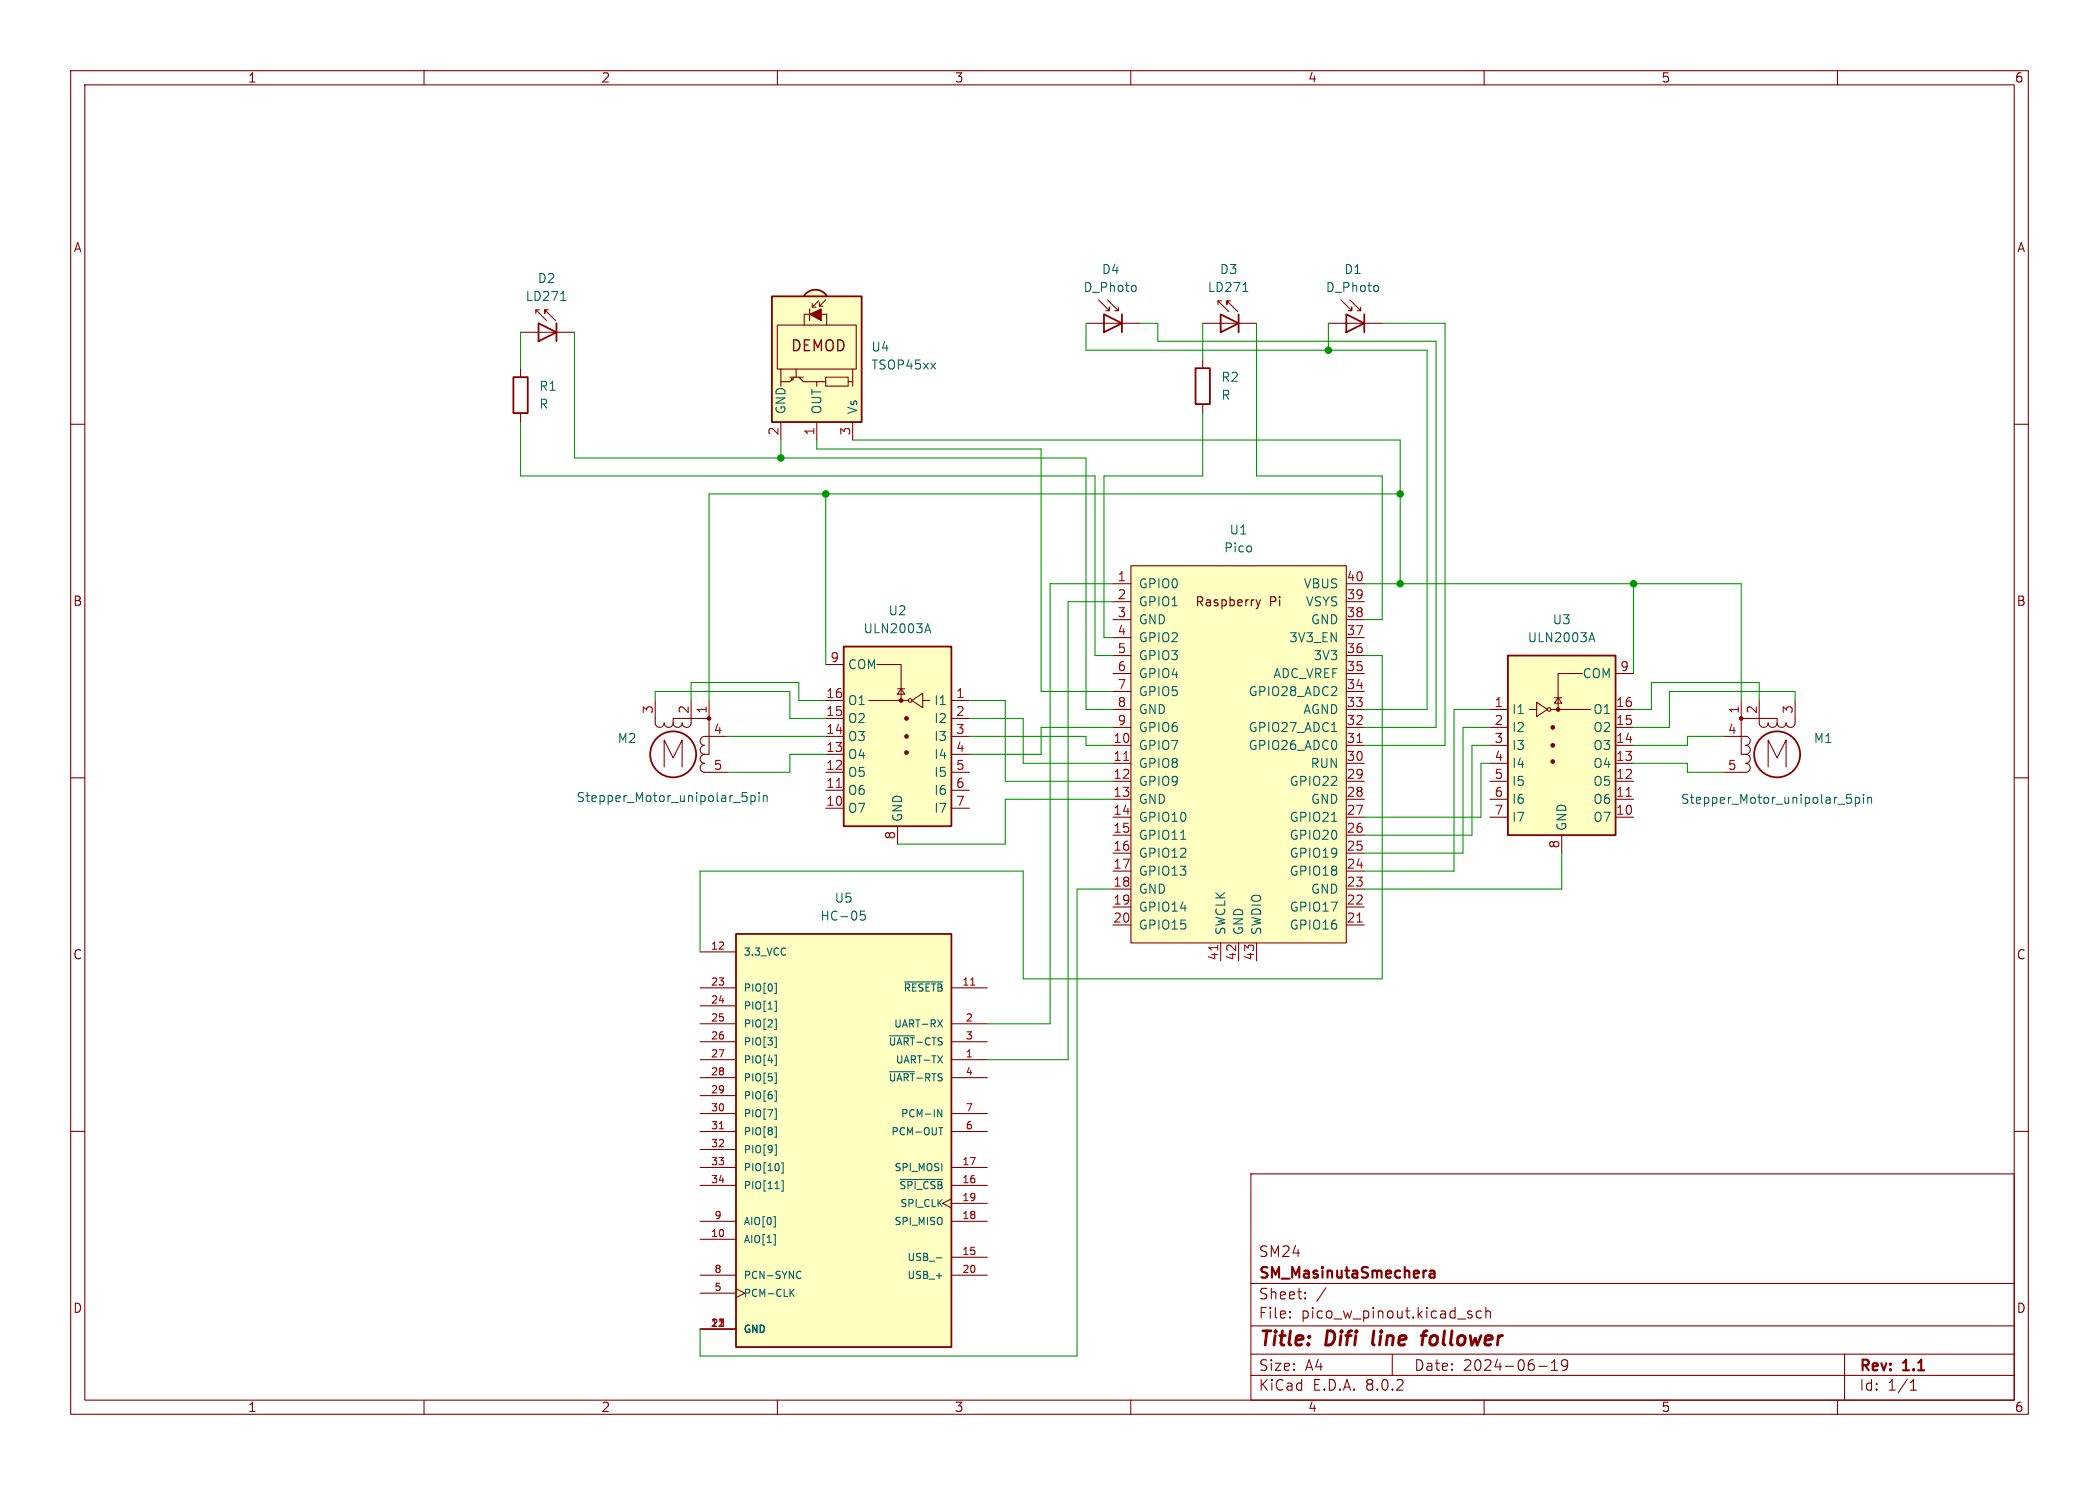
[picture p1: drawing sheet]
<svg xmlns="http://www.w3.org/2000/svg" width="297mm" height="210mm" viewBox="0 0 297 210" stroke-linecap="round" stroke-linejoin="round" font-family="sans-serif">
<g fill="none" stroke="#840000" stroke-width=".15">
<path d="M10 10h277v190h-277zM12 12h273v186h-273zM60 10v2M110 10v2M160 10v2M210 10v2M260 10v2M10 60h2M285 60h2M10 110h2M285 110h2M10 160h2"/>
<path d="M285 160h2M177 166h108v32h-108zM60 198v2M110 198v2M160 198v2M177 194.5h108M177 191.5h108M177 187.5h108M177 181.5h108M182.5 186.3h.1l-.1 .1M182.5 186.3v.1M182.5 185.5v.1"/>
<path d="M182.5 185.5h.1l-.1 .1M184.7 183.6v.1M184.7 183.6h-.1l.1 .1M184.7 182.8v.1M184.7 182.8h-.1l.1 .1M187.6 182.1l-1.3 2M197 191.5v3M207.9 185.9l.3 .1 .1 .2-.2 .2h-.3M207.9 185.4l.3 .1M209.6 185.5l-.4-.1-.3 .3v.4l.1 .2 .2 .1 .4-.1M210 198v2M210.2 185.5a.37 .37 0 0 1 .7 .1v.8"/>
<path d="M210.2 184.9v1.5M217.7 193.2h1.2M219.5 193.8h.9M219.5 192.7l.5-.4v1.5M221.8 192.9l-.3 .3h-.3l-.2-.3v-.3l.1-.2 .4-.1 .2 .1a.99 .99 0 0 1-.3 1.4h-.3M260 198v2M261 191.5v6.5M270.3 196.6h.9M270.3 195.5l.4-.4v1.5"/>
</g>
<path d="M194.4 188.2l-.2 1.7 .1 .2M201.1 188.9h.7M201.9 188.2l-.4 .1-.1 .2-.2 1.7" fill="none" stroke="#840000" stroke-width=".4"/>
<path d="M202.3 179.8l.2-.1 .4 .1 .1 .9M203 180l-.5 .1a.29 .29 0 0 0-.2 .3 .29 .29 0 0 0 .2 .3l.5-.1" fill="none" stroke="#840000" stroke-width=".3"/>
<path d="M114 41.6a1.97 1.97 0 0 1 3 .2l-1.6 1.2-1.6-1.2z" fill="#ffffc2" stroke="#ffffc2" stroke-width=".14"/>
<path d="M109.2 41.9h12.7v17.8h-12.7z" fill="#ffffc2"/>
<path d="M109.2 41.9h12.7v17.8h-12.7zM113.8 41.8a1.97 1.97 0 0 1 3.2 0" fill="none" stroke="#840000" stroke-width=".25"/>
<g fill="none" stroke="#840000" stroke-width=".15">
<path d="M110 46h11.2v6.2h-11.2zM110.5 52.2v1.8M110.5 59.7v2.5M111.8 53.3h1.9M112 53.5v.2h.3M112.4 53.3l-.6 .7h-1.3v.6M112.6 52.2v1.1M113 53.3l.7 .7h1.9v.6M113.8 46v-1.5h3.2v1.5M114.6 43.7v1.6M114.9 42.9v.5M114.9 43.4h.5"/>
<path d="M115.6 54h1.2M115.6 59.7v2.5M115.8 42.5l-.9 .9M116 42.8v.5M116 43.3h.5M116.8 53.3h3.2v1.3h-3.2zM116.8 42.4l-.8 .9M120 54h.6v.6M120.6 52.2v1.8M120.6 59.7v2.5"/>
</g>
<path d="M114.6 44.5l1.6-.8v1.6z" fill="#840000" stroke="#840000" stroke-width=".15"/>
<path d="M131.7 51.3l.7 .9M132.4 51.3l-.7 .9" fill="none" stroke="#006464" stroke-width=".15"/>
<path d="M104.1 132.1h30.5v58.4h-30.5z" fill="#ffffc2"/>
<g fill="none" stroke="#840000" stroke-width=".25">
<path d="M104.1 132.1h30.5v58.4h-30.5z"/>
<circle cx="95.2" cy="106.7" r="3.3"/>
</g>
<g fill="none" stroke="#840000" stroke-width=".15">
<path d="M92.7 99.1v3.1a.64 .64 0 0 0 .6 .7 .64 .64 0 0 0 .7-.7 .64 .64 0 0 0 .6 .7 .64 .64 0 0 0 .6-.7M97.8 99.1v3.1a.64 .64 0 0 1-.6 .7 .64 .64 0 0 1-.7-.7 .64 .64 0 0 1-.6 .7 .64 .64 0 0 1-.7-.7M100.3 99.1v2.5M94 108.5v-3.9l1.2 2.6 1.3-2.6v3.9M99.7 106.7a.64 .64 0 0 0-.6 .6 .64 .64 0 0 0 .6 .7 .63 .63 0 0 0-.6 .6 .63 .63 0 0 0 .6 .6h3.2M100.3 101.6v5.1h-.6M100.3 101.6h-5.1v.6M102.9 104.1h-3.2a.64 .64 0 0 0-.6 .7 .64 .64 0 0 0 .6 .6 .63 .63 0 0 0-.6 .6 .63 .63 0 0 0 .6 .7M99.1 139.7h5M99.1 134.6h5M134.6 139.7h5.1M99.1 149.9h5"/>
<path d="M99.1 144.8h5M99.1 142.2h5M99.1 147.3h5M99.1 152.4h5M99.1 154.9h5M99.1 157.5h5M134.6 149.9h5.1M134.6 144.8h5.1M134.6 147.3h5.1M134.6 152.4h5.1M134.6 157.5h5.1M99.1 175.3h5"/>
<path d="M99.1 167.6h5M99.1 165.1h5M99.1 172.7h5M99.1 160h5M99.1 162.6h5M134.6 169.5l-1.3 .7 1.3 .6M134.6 177.8h5.1M134.6 167.6h5.1M134.6 165.1h5.1M134.6 172.7h5.1M134.6 170.2h5.1M134.6 160h5.1"/>
<path d="M99.1 188h5M99.1 180.3h5M99.1 182.9h5M104.1 182.2l1.3 .7-1.3 .6M134.6 180.3h5.1"/>
</g>
<g fill="none" stroke="#006464" stroke-width=".15">
<path d="M105 112.1h.6M105.2 112.6h.3l.2 .2-.1 .4-.1 .2h-.3M106.3 112.6l.3-.1 .3 .3v.3l-.2 .2h-.4M106.3 112.5v1.3M107.4 112.1v.1M107.4 112.5v.9M108 112.6l.2-.1 .3 .1 .1 .8M108 112.5v.9M109.6 139h.3v1.5h-.3M122.4 128.8h-.6l-.1 .7 .2-.2 .4 .1 .1 .2v.4l-.2 .1h-.3l-.2-.1M128 138.9h5.4M109.6 141.6h.3v1.4h-.3"/>
<path d="M109.6 144.1h.3v1.5h-.3M109.6 146.7h.3v1.4h-.3M109.6 149.2h.3v1.5h-.3M109.6 151.7h.3v1.5h-.3M109.6 154.3h.3v1.4h-.3M109.6 156.8h.3v1.5h-.3M109.6 159.4h.3v1.4h-.3M125.9 146.5h3.5M125.9 151.6h3.5M132.7 149.3l.7 1M132.7 144.2l.7 1M132.7 156.9l.6 1v-1"/>
<path d="M132.8 159.5h.6M133.1 159.5v1M133.4 149.3l-.7 1M133.4 144.2l-.7 1M109.5 174.6h.2v1.5h-.2M109.5 172.1h.2v1.4h-.2M109.6 161.9h.3v1.5h-.3M110.6 164.4h.2v1.5h-.2M110.6 167h.2v1.4h-.2M112.9 179.8h.2l.2 .1M127.4 166.8h6M132.5 177.9h.8"/>
<path d="M111.9 182.8l.5 .5M112.4 182.3l-.6 .6M113.3 180.7l-.2 .1h-.2M132.5 180.4h.8"/>
</g>
<path d="M137.4 139.3h.5M101.8 159.6h.6" fill="none" stroke="#a90000" stroke-width=".15"/>
<circle cx="100.3" cy="101.6" r=".25" fill="#840000" stroke="#840000" stroke-width=".15"/>
<path d="M119.4 91.4h15.2v25.4h-15.2z" fill="#ffffc2"/>
<path d="M72.6 53.3h2.1v5.1h-2.1zM76.2 45.7l2.5 1.3-2.5 1.3zM78.7 45.7v2.6M156.2 44.5l2.5 1.2-2.5 1.3zM158.7 44.5v2.5M169.2 52.1h2v5.1h-2zM172.7 44.5l2.6 1.2-2.6 1.3zM175.3 44.5v2.5M190.5 44.5l2.5 1.2-2.5 1.3zM193 44.5v2.5M119.4 91.4h15.2v25.4h-15.2z" fill="none" stroke="#840000" stroke-width=".25"/>
<g fill="none" stroke="#840000" stroke-width=".15">
<path d="M73.7 52.1v1.2M73.7 58.4v1.3M73.7 47h7.6M75.8 44.3v-.5l1.5 1.5M75.8 43.8h.5M77.6 43.8h-.5v.5v-.5l1.5 1.5M153.7 45.7h7.6M155.4 42.4l1.6 1.5v-.5v.5h-.5M156.7 42.4l1.5 1.5v-.5M157.7 43.9h.5M170.2 45.7h7.6M170.2 50.8v1.3"/>
<path d="M170.2 57.2v1.2M172.3 43.1v-.6l1.6 1.6M172.3 42.5h.5M174.1 42.5h-.5v.6v-.6l1.5 1.6M188 45.7h7.6M189.7 42.4l1.6 1.5v-.5v.5h-.5M191 42.4l1.5 1.5v-.5M192 43.9h.5M116.8 99.1h2.6M116.8 94h2.6M122.9 99.1h5.6M124.1 94h3.4v5.1"/>
<path d="M127 97.4h1M127.5 97.4l.5 .8h-1zM129 99.1l1.6-1.1v2.1zM130.6 99.1h1M134.6 99.1h2.6M116.8 114.3h2.6M116.8 111.8h2.6M116.8 109.2h2.6M116.8 106.7h2.6M116.8 104.1h2.6M116.8 101.6h2.6M127 116.8v2.6"/>
<path d="M134.6 114.3h2.6M134.6 111.8h2.6M134.6 109.2h2.6M134.6 106.7h2.6M134.6 104.1h2.6M134.6 101.6h2.6"/>
<circle cx="128.8" cy="99.1" r=".25"/>
</g>
<g fill="#840000" stroke="#840000" stroke-width=".15">
<circle cx="128.3" cy="106.4" r=".25"/>
<circle cx="128.3" cy="104.1" r=".25"/>
<circle cx="128.3" cy="101.6" r=".25"/>
<circle cx="127.5" cy="99.1" r=".25"/>
</g>
<path d="M118.4 111.3h.7" fill="none" stroke="#a90000" stroke-width=".15"/>
<path d="M79.3 42.5h.8M160.6 40.4l.2 .2v.4l-.2 .2M175.9 41.2h.7M194.9 40.4l.2 .2v.4l-.2 .2M131 89.1h.6M131.3 88.2l.4 1.3" fill="none" stroke="#006464" stroke-width=".15"/>
<path d="M160 80h30.5v53.4h-30.5z" fill="#ffffc2"/>
<g fill="none" stroke="#840000" stroke-width=".15">
<path d="M157.5 82.6h2.5M157.5 85.1h2.5M157.5 87.6h2.5M157.5 97.8h2.5M157.5 95.3h2.5M157.5 92.7h2.5M157.5 90.2h2.5M160 80h30.5v53.4h-30.5zM190.5 82.6h2.5M190.5 85.1h2.5M190.5 87.6h2.5M190.5 97.8h2.5"/>
<path d="M190.5 95.3h2.5M190.5 92.7h2.5M190.5 90.2h2.5M246.4 99.1v2.5M248.9 99.1v3.1a.64 .64 0 0 0 .7 .7 .64 .64 0 0 0 .6-.7 .64 .64 0 0 0 .6 .7 .64 .64 0 0 0 .7-.7M254 99.1v3.1a.64 .64 0 0 1-.6 .7 .64 .64 0 0 1-.7-.7 .64 .64 0 0 1-.6 .7 .64 .64 0 0 1-.6-.7M157.5 105.4h2.5M157.5 108h2.5M157.5 110.5h2.5M157.5 113h2.5M157.5 115.6h2.5M157.5 118.1h2.5"/>
<path d="M157.5 102.9h2.5M157.5 100.3h2.5M190.5 105.4h2.5M190.5 108h2.5M190.5 110.5h2.5M190.5 113h2.5M190.5 115.6h2.5M190.5 118.1h2.5M190.5 102.9h2.5M190.5 100.3h2.5M246.4 101.6v5.1h.6a.64 .64 0 0 0 .7-.7 .64 .64 0 0 0-.7-.6 .63 .63 0 0 0 .6-.6 .63 .63 0 0 0-.6-.7h-3.2M246.4 101.6h5.1v.6"/>
<path d="M247 107.9a.64 .64 0 0 1 .7 .7 .64 .64 0 0 1-.7 .6h-3.2M247 106.7a.64 .64 0 0 1 .7 .6 .64 .64 0 0 1-.7 .7M250.2 108.5v-3.9l1.3 2.6 1.2-2.6v3.9M157.5 120.7h2.5M157.5 123.2h2.5M157.5 125.7h2.5M157.5 128.3h2.5M157.5 130.8h2.5M172.7 133.4v2.5M175.3 133.4v2.5M177.8 133.4v2.5M190.5 120.7h2.5"/>
<path d="M190.5 123.2h2.5M190.5 125.7h2.5M190.5 128.3h2.5M190.5 130.8h2.5"/>
</g>
<path d="M177.7 84.8l.3 .9M178 85.7l-.1 .3-.2 .1M178.3 84.8l-.3 .9" fill="none" stroke="#840000" stroke-width=".16"/>
<path d="M159 107.5h.7M192 105h.7M172.3 133.7v.7M192 130.4h.7" fill="none" stroke="#a90000" stroke-width=".15"/>
<path d="M167.1 118.7h.7M188.4 116.1h.7M188.4 103.4h.7M261.3 112.3h.6M261.4 112.8h.3l.3 .3-.1 .4-.2 .1h-.3M262.5 112.8h.4l.2 .2v.4l-.1 .1h-.5M262.5 112.8v1.2M263.7 112.3v.2M263.7 112.8v.8M264.3 112.9l.2-.1h.3v.8M264.3 112.8v.8" fill="none" stroke="#006464" stroke-width=".15"/>
<circle cx="246.4" cy="101.6" r=".25" fill="#840000" stroke="#840000" stroke-width=".15"/>
<circle cx="251.5" cy="106.7" r="3.3" fill="none" stroke="#840000" stroke-width=".25"/>
<path d="M213.4 92.7h15.2v25.4h-15.2z" fill="#ffffc2"/>
<path d="M213.4 92.7h15.2v25.4h-15.2z" fill="none" stroke="#840000" stroke-width=".25"/>
<g fill="none" stroke="#840000" stroke-width=".15">
<path d="M217.4 99.3l1.5 1-1.5 1zM220 98.7h1M220.5 98.7l.5 .7h-1zM223.9 95.3h-3.4v5M228.6 95.3h2.5M210.8 100.3h2.6M210.8 115.6h2.6M210.8 113h2.6M210.8 110.5h2.6M210.8 108h2.6M210.8 105.4h2.6M210.8 102.9h2.6"/>
<path d="M216.4 100.3h1M219.5 100.3h5.5M221 118.1v2.6M228.6 100.3h2.5M228.6 115.6h2.5M228.6 113h2.5M228.6 110.5h2.5M228.6 108h2.5M228.6 105.4h2.5M228.6 102.9h2.5"/>
<circle cx="219.2" cy="100.3" r=".25"/>
</g>
<g fill="#840000" stroke="#840000" stroke-width=".15">
<circle cx="219.7" cy="107.7" r=".25"/>
<circle cx="219.7" cy="105.4" r=".25"/>
<circle cx="219.7" cy="102.9" r=".25"/>
<circle cx="220.5" cy="100.3" r=".25"/>
</g>
<path d="M230.1 112.6h.7" fill="none" stroke="#a90000" stroke-width=".15"/>
<path d="M224.9 90.4h.6M225.2 89.5l.5 1.2" fill="none" stroke="#006464" stroke-width=".15"/>
<g fill="none" stroke="#009600" stroke-width=".15">
<path d="M73.7 59.7v7.6h81.2v25.4h2.6M73.7 47v5.1M81.3 47v17.8h72.4v35.5h3.8M153.7 45.7v3.8h48.2v50.8h-8.9M161.3 45.7h2.5v2.6h39.4v54.6h-10.2M170.2 45.7v5.1M170.2 58.4v8.9h-14v22.9h1.3M177.8 45.7v21.6h17.8v20.3h-2.6M188 45.7v3.8M195.6 45.7h8.9v59.7h-11.5M110.5 62.2v2.6M115.6 62.2v1.3h31.7v34.3h10.2"/>
<path d="M116.8 69.9v24.1M120.6 62.2h77.5v20.4M198.1 69.9h-97.8v29.2M92.7 99.1v-1.3h19.1v3.8h5M97.8 99.1v-2.6h15.2v2.6h3.8M137.2 99.1h5v11.4h15.3M157.5 82.6h-8.9v62.2h-8.9M157.5 85.1h-6.4v64.8h-11.4M193 92.7h2.6v45.7h-50.8v-15.2h-45.7v11.4M193 82.6h53.4v16.5M231.1 82.6v12.7M248.9 99.1v-2.6h-15.2v3.8h-2.6"/>
<path d="M254 99.1v-1.3h-17.8v5.1h-5.1M102.9 104.1h13.9M116.8 106.7h-5v2.5h-8.9M137.2 101.6h7.6v6.4h12.7M137.2 104.1h16.5v1.3h3.8M157.5 102.9h-10.2v3.8h-10.1M157.5 113h-15.3v6.4h-15.2M210.8 100.3h-5.1v22.9h-12.7M210.8 102.9h-3.8v17.8h-14M210.8 105.4h-2.5v12.7h-15.3M210.8 108h-1.3v7.6h-16.5M231.1 108h7.7v1.2h5"/>
<path d="M243.8 104.1h-5v1.3h-7.7M157.5 125.7h-5.1v66.1h-53.3v-3.8M221 120.7v5h-28"/>
</g>
<g fill="#009600" stroke="#009600" stroke-width=".15">
<circle cx="198.1" cy="82.6" r=".46"/>
<circle cx="188" cy="49.5" r=".46"/>
<circle cx="110.5" cy="64.8" r=".46"/>
<circle cx="116.8" cy="69.9" r=".46"/>
<circle cx="231.1" cy="82.6" r=".46"/>
<circle cx="198.1" cy="69.9" r=".46"/>
</g>
<g font-size="2.8" fill="#840000">
<text x="178" y="190.9">Title:</text>
<text x="187.7" y="190.9">Difi</text>
<text x="195" y="190.9">line</text>
<text x="202.9" y="190.9">follower</text>
</g>
<g font-size="2.1" fill="#840000">
<text x="111.8" y="49.9">DEMOD</text>
<text x="178" y="178">SM24</text>
<text x="178" y="184">Sheet:</text>
<text x="178" y="181.2">SM_MasinutaSmechera</text>
<text x="178" y="186.7">File:</text>
<text x="184.1" y="186.7">pico_w_pinout.kicad_sch</text>
<text x="178" y="196.9">KiCad</text>
<text x="178" y="194.1">Size:</text>
<text x="184.7" y="194.1">A4</text>
<text x="185.7" y="196.9">E.D.A.</text>
<text x="193.3" y="196.9">8.0.2</text>
<text x="200" y="194.1">Date:</text>
<text x="207" y="194.1">2024-06-19</text>
<text x="263" y="194.3">Rev:</text>
<text x="263" y="196.9">Id:</text>
<text x="267.1" y="196.9">1/1</text>
<text x="269.4" y="194.3">1.1</text>
</g>
<g font-size="1.8" fill="#840000">
<text x="35" y="11.9">1</text>
<text x="85" y="11.9">2</text>
<text x="135" y="11.9">3</text>
<text x="185" y="11.9">4</text>
<text x="235" y="11.9">5</text>
<text x="285" y="11.9">6</text>
<text x="10.3" y="35.9">A</text>
<text x="285.3" y="35.9">A</text>
<text x="10.3" y="85.9">B</text>
<text x="169" y="86">Raspberry</text>
<text x="179.6" y="86">Pi</text>
<text x="285.3" y="85.9">B</text>
<text x="10.3" y="135.9">C</text>
<text x="285.3" y="135.9">C</text>
<text x="10.3" y="185.9">D</text>
<text x="285.3" y="185.9">D</text>
<text x="35" y="199.9">1</text>
<text x="85" y="199.9">2</text>
<text x="135" y="199.9">3</text>
<text x="185" y="199.9">4</text>
<text x="235" y="199.9">5</text>
<text x="285" y="199.9">6</text>
</g>
<g font-size="1.8" fill="#006464">
<text x="76" y="40.2">D2</text>
<text x="153.2" y="41.5">D_Photo</text>
<text x="155.8" y="39">D4</text>
<text x="170.8" y="41.5">LD271</text>
<text x="172.5" y="39">D3</text>
<text x="187.5" y="41.5">D_Photo</text>
<text x="190.1" y="39">D1</text>
<text x="74.3" y="42.8">LD271</text>
<text x="123.2" y="49.9">U4</text>
<text x="123.2" y="52.5">TSOP45xx</text>
<text x="76.2" y="55.5">R1</text>
<text x="76.2" y="58">R</text>
<text x="111.4" y="58.7" transform="rotate(-90 111.4 58.7)">GND</text>
<text x="116.4" y="58.7" transform="rotate(-90 116.4 58.7)">OUT</text>
<text x="121.5" y="58.7" transform="rotate(-90 121.5 58.7)">Vs</text>
<text x="172.7" y="54.2">R2</text>
<text x="172.7" y="56.7">R</text>
<text x="173.9" y="75.8">U1</text>
<text x="161" y="83.4">GPIO0</text>
<text x="173.1" y="78.3">Pico</text>
<text x="184.4" y="83.4">VBUS</text>
<text x="122.1" y="89.8">ULN2003A</text>
<text x="125.6" y="87.2">U2</text>
<text x="161" y="86">GPIO1</text>
<text x="161" y="88.5">GND</text>
<text x="184.7" y="86">VSYS</text>
<text x="185.4" y="88.5">GND</text>
<text x="219.6" y="88.5">U3</text>
<text x="119.9" y="94.8">COM</text>
<text x="161" y="91">GPIO2</text>
<text x="161" y="93.6">GPIO3</text>
<text x="182.3" y="91">3V3_EN</text>
<text x="185.8" y="93.6">3V3</text>
<text x="216.1" y="91">ULN2003A</text>
<text x="119.9" y="99.9">O1</text>
<text x="132.1" y="99.9">I1</text>
<text x="161" y="96.1">GPIO4</text>
<text x="161" y="98.7">GPIO5</text>
<text x="161" y="101.2">GND</text>
<text x="176.6" y="98.7">GPIO28_ADC2</text>
<text x="180.1" y="96.1">ADC_VREF</text>
<text x="184.3" y="101.2">AGND</text>
<text x="213.9" y="101.2">I1</text>
<text x="223.8" y="96.1">COM</text>
<text x="225.3" y="101.2">O1</text>
<text x="87.3" y="105.3">M2</text>
<text x="119.9" y="107.5">O4</text>
<text x="119.9" y="105">O3</text>
<text x="119.9" y="102.5">O2</text>
<text x="132.1" y="102.5">I2</text>
<text x="132.1" y="105">I3</text>
<text x="132.1" y="107.5">I4</text>
<text x="161" y="106.3">GPIO7</text>
<text x="161" y="103.7">GPIO6</text>
<text x="176.6" y="106.3">GPIO26_ADC0</text>
<text x="176.6" y="103.7">GPIO27_ADC1</text>
<text x="213.9" y="103.7">I2</text>
<text x="213.9" y="106.3">I3</text>
<text x="225.3" y="106.3">O3</text>
<text x="225.3" y="103.7">O2</text>
<text x="256.6" y="105.3">M1</text>
<text x="81.5" y="113.6">Stepper_Motor_unipolar_5pin</text>
<text x="119.9" y="112.6">O6</text>
<text x="119.9" y="110.1">O5</text>
<text x="132.1" y="110.1">I5</text>
<text x="132.1" y="112.6">I6</text>
<text x="161" y="108.8">GPIO8</text>
<text x="161" y="111.4">GPIO9</text>
<text x="161" y="113.9">GND</text>
<text x="182.4" y="111.4">GPIO22</text>
<text x="185.3" y="108.8">RUN</text>
<text x="185.4" y="113.9">GND</text>
<text x="213.9" y="108.8">I4</text>
<text x="213.9" y="111.4">I5</text>
<text x="213.9" y="113.9">I6</text>
<text x="225.3" y="113.9">O6</text>
<text x="225.3" y="111.4">O5</text>
<text x="225.3" y="108.8">O4</text>
<text x="237.8" y="113.9">Stepper_Motor_unipolar_5pin</text>
<text x="119.9" y="115.2">O7</text>
<text x="127.9" y="116.3" transform="rotate(-90 127.9 116.3)">GND</text>
<text x="132.1" y="115.2">I7</text>
<text x="161" y="116.4">GPIO10</text>
<text x="161" y="119">GPIO11</text>
<text x="182.4" y="119">GPIO20</text>
<text x="182.4" y="116.4">GPIO21</text>
<text x="213.9" y="116.4">I7</text>
<text x="221.8" y="117.6" transform="rotate(-90 221.8 117.6)">GND</text>
<text x="225.3" y="116.4">O7</text>
<text x="161" y="121.5">GPIO12</text>
<text x="161" y="124.1">GPIO13</text>
<text x="182.4" y="124.1">GPIO18</text>
<text x="182.4" y="121.5">GPIO19</text>
<text x="116" y="130.4">HC-05</text>
<text x="118" y="127.9">U5</text>
<text x="161" y="126.6">GND</text>
<text x="161" y="129.1">GPIO14</text>
<text x="161" y="131.7">GPIO15</text>
<text x="182.4" y="131.7">GPIO16</text>
<text x="182.4" y="129.1">GPIO17</text>
<text x="185.4" y="126.6">GND</text>
<text x="173.6" y="132.3" transform="rotate(-90 173.6 132.3)">SWCLK</text>
<text x="176.1" y="132.3" transform="rotate(-90 176.1 132.3)">GND</text>
<text x="178.7" y="132.3" transform="rotate(-90 178.7 132.3)">SWDIO</text>
</g>
<g font-size="1.8" fill="#a90000">
<text x="110.2" y="61.7" transform="rotate(-90 110.2 61.7)">2</text>
<text x="115.3" y="61.7" transform="rotate(-90 115.3 61.7)">1</text>
<text x="120.4" y="61.7" transform="rotate(-90 120.4 61.7)">3</text>
<text x="158" y="82.3">1</text>
<text x="190.5" y="82.3">40</text>
<text x="158" y="84.8">2</text>
<text x="158" y="87.4">3</text>
<text x="158" y="89.9">4</text>
<text x="190.5" y="89.9">37</text>
<text x="190.5" y="87.4">38</text>
<text x="190.5" y="84.8">39</text>
<text x="117.4" y="93.7">9</text>
<text x="158" y="92.5">5</text>
<text x="158" y="95">6</text>
<text x="190.5" y="95">35</text>
<text x="190.5" y="92.5">36</text>
<text x="229.2" y="95">9</text>
<text x="92.5" y="101" transform="rotate(-90 92.5 101)">3</text>
<text x="97.5" y="101" transform="rotate(-90 97.5 101)">2</text>
<text x="100.1" y="101" transform="rotate(-90 100.1 101)">1</text>
<text x="116.8" y="101.3">15</text>
<text x="116.8" y="98.8">16</text>
<text x="135.2" y="98.8">1</text>
<text x="135.2" y="101.3">2</text>
<text x="158" y="97.5">7</text>
<text x="158" y="100.1">8</text>
<text x="190.5" y="100.1">33</text>
<text x="190.5" y="97.5">34</text>
<text x="211.4" y="100.1">1</text>
<text x="228.6" y="100.1">16</text>
<text x="246.1" y="101" transform="rotate(-90 246.1 101)">1</text>
<text x="248.7" y="101" transform="rotate(-90 248.7 101)">2</text>
<text x="253.7" y="101" transform="rotate(-90 253.7 101)">3</text>
<text x="100.9" y="103.9">4</text>
<text x="116.8" y="106.4">13</text>
<text x="116.8" y="103.9">14</text>
<text x="135.2" y="103.9">3</text>
<text x="135.2" y="106.4">4</text>
<text x="157.4" y="105.2">10</text>
<text x="157.4" y="107.7">11</text>
<text x="158" y="102.6">9</text>
<text x="190.5" y="107.7">30</text>
<text x="190.5" y="105.2">31</text>
<text x="190.5" y="102.6">32</text>
<text x="211.4" y="102.6">2</text>
<text x="211.4" y="105.2">3</text>
<text x="211.4" y="107.7">4</text>
<text x="228.6" y="107.7">13</text>
<text x="228.6" y="105.2">14</text>
<text x="228.6" y="102.6">15</text>
<text x="244.4" y="103.9">4</text>
<text x="100.9" y="109">5</text>
<text x="116.8" y="111.5">11</text>
<text x="116.8" y="109">12</text>
<text x="135.2" y="109">5</text>
<text x="135.2" y="111.5">6</text>
<text x="157.4" y="110.2">12</text>
<text x="157.4" y="112.8">13</text>
<text x="190.5" y="112.8">28</text>
<text x="190.5" y="110.2">29</text>
<text x="211.4" y="110.2">5</text>
<text x="211.4" y="112.8">6</text>
<text x="228.6" y="112.8">11</text>
<text x="228.6" y="110.2">12</text>
<text x="244.4" y="109">5</text>
<text x="116.8" y="114">10</text>
<text x="126.7" y="118.8" transform="rotate(-90 126.7 118.8)">8</text>
<text x="135.2" y="114">7</text>
<text x="157.4" y="115.3">14</text>
<text x="157.4" y="117.9">15</text>
<text x="190.5" y="117.9">26</text>
<text x="190.5" y="115.3">27</text>
<text x="211.4" y="115.3">7</text>
<text x="228.6" y="115.3">10</text>
<text x="157.4" y="120.4">16</text>
<text x="157.4" y="122.9">17</text>
<text x="157.4" y="125.5">18</text>
<text x="190.5" y="125.5">23</text>
<text x="190.5" y="122.9">24</text>
<text x="190.5" y="120.4">25</text>
<text x="220.7" y="120.1" transform="rotate(-90 220.7 120.1)">8</text>
<text x="157.4" y="128">19</text>
<text x="157.4" y="130.6">20</text>
<text x="190.5" y="130.6">21</text>
<text x="190.5" y="128">22</text>
<text x="172.5" y="135.9" transform="rotate(-90 172.5 135.9)">41</text>
<text x="175" y="135.9" transform="rotate(-90 175 135.9)">42</text>
<text x="177.5" y="135.9" transform="rotate(-90 177.5 135.9)">43</text>
</g>
<g font-size="1.4" fill="#a90000">
<text x="100.5" y="134.4">12</text>
<text x="100.5" y="139.4">23</text>
<text x="100.5" y="142">24</text>
<text x="136.1" y="139.4">11</text>
<text x="100.5" y="144.5">25</text>
<text x="100.5" y="147.1">26</text>
<text x="100.5" y="149.6">27</text>
<text x="136.5" y="149.6">1</text>
<text x="136.5" y="144.5">2</text>
<text x="136.5" y="147.1">3</text>
<text x="100.5" y="152.1">28</text>
<text x="100.5" y="154.7">29</text>
<text x="136.5" y="152.1">4</text>
<text x="100.5" y="157.2">30</text>
<text x="100.5" y="159.8">31</text>
<text x="136.5" y="159.8">6</text>
<text x="136.5" y="157.2">7</text>
<text x="100.5" y="162.3">32</text>
<text x="100.5" y="164.8">33</text>
<text x="100.5" y="167.4">34</text>
<text x="136.1" y="167.4">16</text>
<text x="136.1" y="164.8">17</text>
<text x="101" y="172.5">9</text>
<text x="136.1" y="172.5">18</text>
<text x="136.1" y="169.9">19</text>
<text x="100.5" y="175">10</text>
<text x="136.1" y="177.5">15</text>
<text x="101" y="182.6">5</text>
<text x="101" y="180.1">8</text>
<text x="136.1" y="180.1">20</text>
<text x="100.5" y="187.7">21</text>
<text x="101.3" y="187.7">2</text>
</g>
<g font-size="1.4" fill="#006464">
<text x="105.2" y="135.4">3.3_VCC</text>
<text x="105.2" y="140.4">PIO[0]</text>
<text x="105.2" y="143">PIO[1]</text>
<text x="127.7" y="140.4">~{RESETB}</text>
<text x="105.2" y="145.5">PIO[2]</text>
<text x="105.2" y="148.1">PIO[3]</text>
<text x="125.6" y="148.1">~{UART}-CTS</text>
<text x="126.4" y="145.5">UART-RX</text>
<text x="105.2" y="150.6">PIO[4]</text>
<text x="105.2" y="153.1">PIO[5]</text>
<text x="105.2" y="155.7">PIO[6]</text>
<text x="125.6" y="153.1">~{UART}-RTS</text>
<text x="126.6" y="150.6">UART-TX</text>
<text x="105.2" y="158.2">PIO[7]</text>
<text x="105.2" y="160.8">PIO[8]</text>
<text x="126" y="160.8">PCM-OUT</text>
<text x="127.4" y="158.2">PCM-IN</text>
<text x="105.2" y="163.3">PIO[9]</text>
<text x="105.2" y="165.8">PIO[10]</text>
<text x="126.4" y="165.8">SPI_MOSI</text>
<text x="105.2" y="168.4">PIO[11]</text>
<text x="105.2" y="173.5">AIO[0]</text>
<text x="126.4" y="173.5">SPI_MISO</text>
<text x="127.1" y="168.4">~{SPI_CSB}</text>
<text x="127.3" y="170.9">SPI_CLK</text>
<text x="105.2" y="176">AIO[1]</text>
<text x="128.3" y="178.5">USB_-</text>
<text x="105.2" y="183.6">PCM-CLK</text>
<text x="105.2" y="181.1">PCN-SYNC</text>
<text x="128.3" y="181.1">USB_+</text>
<text x="105.2" y="188.7">GND</text>
</g>
</svg>
